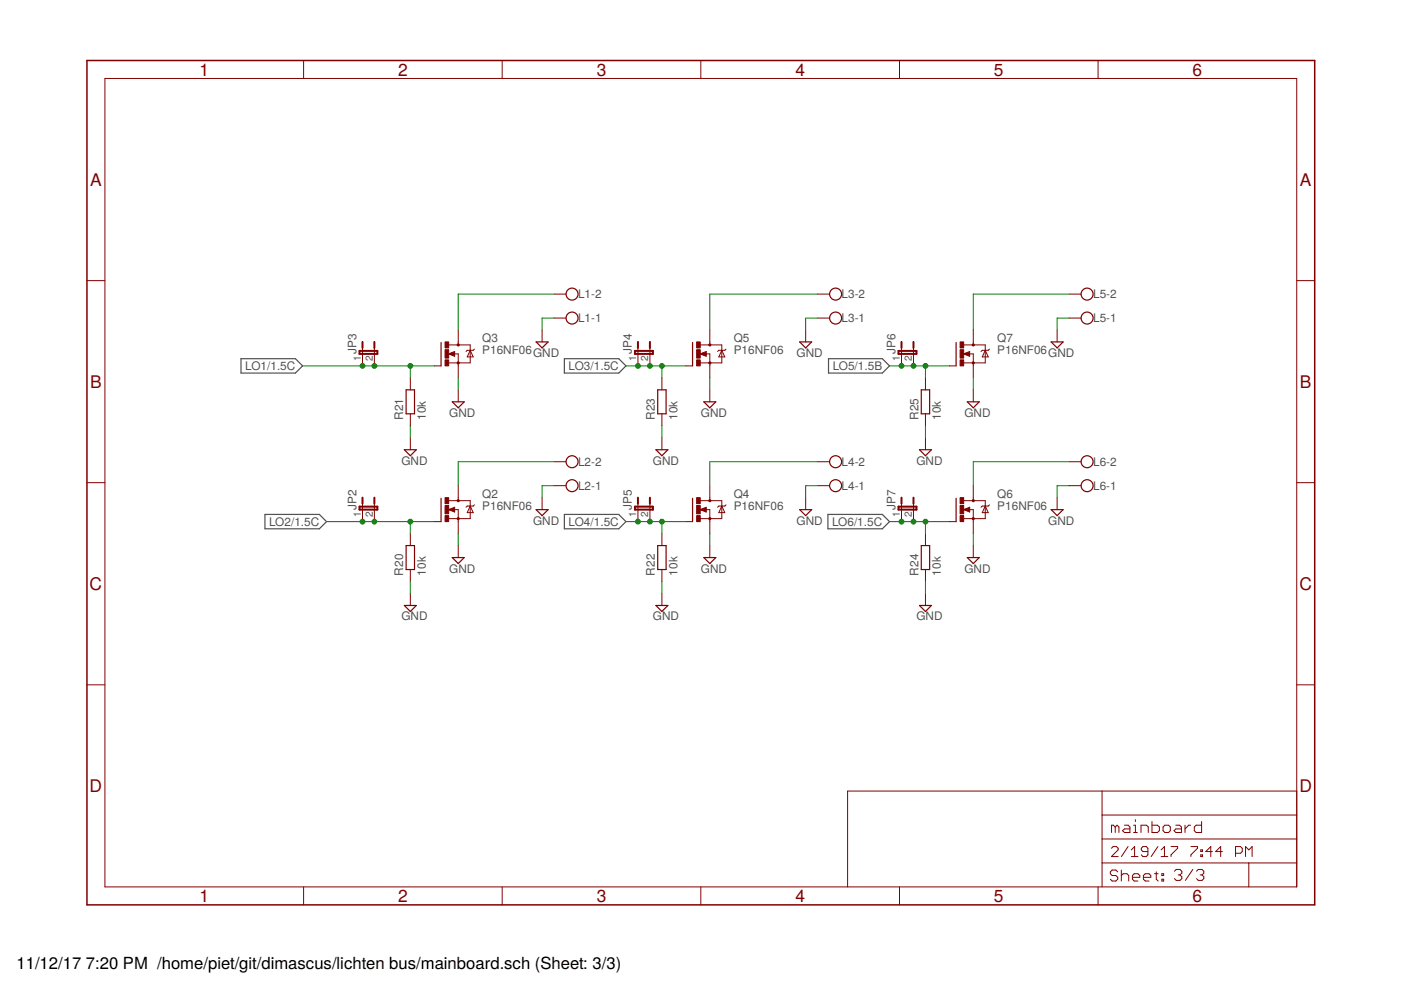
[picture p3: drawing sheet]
<svg xmlns="http://www.w3.org/2000/svg" width="297mm" height="210mm" viewBox="0 0 297 210" stroke-linecap="round" stroke-linejoin="round" font-family="sans-serif">
<path d="M51.1 76.1h11.5l1.6 1.5-1.6 1.5h-11.5zM119.7 76.1h11.5l1.5 1.5-1.5 1.5h-11.5zM175.7 76.1h11.4l1.5 1.5-1.5 1.5h-11.4zM56.2 109.1h11.5l1.5 1.5-1.5 1.5h-11.5zM119.7 109.1h11.5l1.5 1.5-1.5 1.5h-11.5zM175.5 109.1h11.6l1.5 1.5-1.5 1.5h-11.6z" fill="none" stroke="#505050" stroke-width=".25"/>
<g fill="none" stroke="#800000" stroke-width=".25">
<path d="M93.5 72.6v5M113.7 72.5h2.5l-1.3 1.3zM146.8 72.6v5M169.5 72.5h2.6l-1.3 1.3zM202.7 72.6v5M222.9 72.5h2.5l-1.3 1.3zM85.7 95.4h2.6l-1.3 1.2zM86.1 82.7h1.8v5h-1.8zM95.9 85.2h2.5l-1.2 1.3zM139.1 95.4h2.5l-1.3 1.2zM139.4 82.7h1.8v5h-1.8zM149.2 85.2h2.6l-1.3 1.3z"/>
<path d="M194.9 95.4h2.6l-1.3 1.2zM195.3 82.7h1.8v5h-1.8zM205.1 85.2h2.5l-1.2 1.3zM86.1 115.7h1.8v5.1h-1.8zM93.5 105.6v5M95.9 118.2h2.5l-1.2 1.3zM113.7 108.1h2.5l-1.3 1.2zM139.4 115.7h1.8v5.1h-1.8zM146.8 105.6v5M149.2 118.2h2.6l-1.3 1.3zM169.5 108.1h2.6l-1.3 1.2zM195.3 115.7h1.8v5.1h-1.8z"/>
<path d="M202.7 105.6v5M205.1 118.2h2.5l-1.2 1.3zM222.9 108.1h2.5l-1.3 1.2zM85.7 128.4h2.6l-1.3 1.2zM139.1 128.4h2.5l-1.3 1.2zM194.9 128.4h2.6l-1.3 1.2z"/>
<circle cx="121.3" cy="62.4" r="1.27"/>
<circle cx="121.3" cy="67.4" r="1.27"/>
<circle cx="177.2" cy="67.4" r="1.27"/>
<circle cx="177.2" cy="62.4" r="1.27"/>
<circle cx="230.5" cy="62.4" r="1.27"/>
<circle cx="230.5" cy="67.4" r="1.27"/>
<circle cx="121.3" cy="97.9" r="1.27"/>
<circle cx="177.2" cy="97.9" r="1.27"/>
<circle cx="230.5" cy="97.9" r="1.27"/>
<circle cx="121.3" cy="103" r="1.27"/>
<circle cx="177.2" cy="103" r="1.27"/>
<circle cx="230.5" cy="103" r="1.27"/>
</g>
<g fill="none" stroke="#800000" stroke-width=".21">
<path d="M22.2 16.6h252.7v171.4h-252.7zM64.4 12.8v3.8M106.5 12.8v3.8M148.6 12.8v3.8M190.7 12.8v3.8M232.8 12.8v3.8M18.4 59.5h3.8M274.9 59.5h3.8M76.9 73.8v3.8M79.4 73.8v3.8M92.1 77.6h1.4M95.1 75l1.3-.5v1z"/>
<path d="M95.2 73.1h4.5v3.8h-4.6M96.3 75h.9v5.1M97.2 70v3.1M99.7 74.3l.6 1.4h-1.2zM100.6 74l-.3 .3h-1.2l-.3 .2M114.9 70v2.5M117.5 67.4h2.5M117.5 62.4h2.5M135.3 73.8v3.8M137.8 73.8v3.8M145.4 77.6h1.4M148.5 75l1.2-.5v1z"/>
<path d="M148.5 73.1h4.5v3.8h-4.5M149.6 75h.9v5.1M150.5 70v3.1M153 74.3l.7 1.4h-1.3zM153.9 74l-.2 .3h-1.3l-.3 .2M170.8 70v2.5M173.4 67.4h2.5M173.4 62.4h2.5M191.1 73.8v3.8M193.7 73.8v3.8M201.3 77.6h1.4M204.3 75l1.3-.5v1z"/>
<path d="M204.4 73.1h4.5v3.8h-4.6M205.5 75h.9v5.1M206.4 70v3.1M208.9 74.3l.6 1.4h-1.2zM209.8 74l-.3 .3h-1.2l-.3 .2M224.1 70v2.5M226.7 67.4h2.5M226.7 62.4h2.5M87 80.1v2.6M87 87.7v2.6M87 92.8v2.6M97.2 82.7v2.5"/>
<path d="M117.5 97.9h2.5M140.3 80.1v2.6M140.3 87.7v2.6M140.3 92.8v2.6M150.5 82.7v2.5M173.4 97.9h2.5M196.2 80.1v2.6M196.2 87.7v2.6M196.2 92.8v2.6M206.4 82.7v2.5M226.7 97.9h2.5M18.4 102.3h3.8"/>
<path d="M76.9 106.8v3.8M79.4 106.8v3.8M87 113.1v2.6M92.1 110.6h1.4M95.1 108.1l1.3-.6v1.1zM95.2 106.2h4.5v3.8h-4.6M96.3 108.1h.9v5M97.2 103v3.2M97.2 115.7v2.5M99.7 107.3l.6 1.4h-1.2zM100.6 107l-.3 .3h-1.2l-.3 .2M114.9 105.5v2.6"/>
<path d="M117.5 103h2.5M135.3 106.8v3.8M137.8 106.8v3.8M140.3 113.1v2.6M145.4 110.6h1.4M148.5 108.1l1.2-.6v1.1zM148.5 106.2h4.5v3.8h-4.5M149.6 108.1h.9v5M150.5 103v3.2M150.5 115.7v2.5M153 107.3l.7 1.4h-1.3zM153.9 107l-.2 .3h-1.3l-.3 .2"/>
<path d="M170.8 105.5v2.6M173.4 103h2.5M191.1 106.8v3.8M193.7 106.8v3.8M196.2 113.1v2.6M201.3 110.6h1.4M204.3 108.1l1.3-.6v1.1zM204.4 106.2h4.5v3.8h-4.6M205.5 108.1h.9v5M206.4 103v3.2M206.4 115.7v2.5M208.9 107.3l.6 1.4h-1.2z"/>
<path d="M209.8 107l-.3 .3h-1.2l-.3 .2M224.1 105.5v2.6M226.7 103h2.5M274.9 102.3h3.8M87 120.8v2.5M87 125.8v2.6M140.3 120.8v2.5M140.3 125.8v2.6M196.2 120.8v2.5M196.2 125.8v2.6M18.4 145.2h3.8M274.9 145.2h3.8"/>
<path d="M233.7 167.7v20.3M233.7 177.9h41.2M233.7 172.8h41.2M235.6 179.9l.4-.4h.7l.4 .4v.3l-1.5 1.4h1.5M236.5 175.3l-.4-.3h-.4v1.5M236.5 175.3v1.2M236.5 175.3l.3-.3 .4 .3v1.2M238.4 175h.8l.4 .3v1.2h-1.2l-.4-.4 .4-.4h1.2M239.2 179.5l-1.4 2.1M240.3 175h.4v1.5M240.3 176.5h.8M240.7 173.8v.4"/>
<path d="M241.9 176.5v-1.5h1.2l.4 .3v1.2M244.2 174.2v2.3h1.2l.4-.4v-.8l-.4-.3h-1.2M245.5 179.5l-1.4 2.1M247 175h.8l.3 .3v.8l-.3 .4h-.8l-.4-.4v-.8zM248.3 179.5h1.4v.4l-1.4 1.4v.3M249.3 175h.8l.4 .3v1.2h-1.2l-.4-.4 .4-.4h1.2M251.2 175v1.5M252.4 175h-.4l-.8 .7M252.5 179.5h1.4v.4l-1.4 1.4v.3M254.8 174.2v2.3h-1.2l-.4-.4v-.8l.4-.3h1.2M274.9 167.7h-95.2v20.3M64.4 188v3.9"/>
<path d="M106.5 188v3.9M148.6 188v3.9M190.7 188v3.9M232.8 188v3.9M233.7 183h41.2M237 184.8l-.4-.3h-.8l-.4 .3v.5l.4 .3h.8l.4 .4v.4l-.4 .4h-.8l-.4-.4M237.7 184.5v2.3M237.7 185.6l.4-.3h.8l.4 .3v1.2M239.9 181.6h1.4M239.9 180.2l.7-.7v2.1M240.1 186h1.6v-.4l-.4-.3h-.8l-.4 .3v.8l.4 .4h.8M242.4 186h1.6v-.4l-.4-.3h-.8l-.4 .3v.8l.4 .4h.8"/>
<path d="M243.4 180.6h-1.1l-.3-.4v-.3l.3-.4h.7l.4 .4v1.4l-.4 .3h-.7l-.3-.3M244.8 185.3h.8M245.2 184.8v1.6l.4 .4M246.2 181.6h1.4M246.2 180.2l.7-.7v2.1M246.3 185.3h.4v.3h-.4zM246.3 186.4h.4v.4h-.4zM249 184.7l.4-.4h.8l.4 .4v.4l-.4 .4M249.8 185.5h.4M250.2 185.5l.4 .4v.4l-.4 .4h-.8l-.4-.4M252.9 184.3l-1.6 2.4M253.7 184.7l.4-.4h.7l.4 .4v.4l-.4 .4"/>
<path d="M254.5 185.5h.3M254.6 181.3h.4v.3h-.4zM254.6 180.2h.4v.4h-.4zM254.8 185.5l.4 .4v.4l-.4 .4h-.7l-.4-.4M257 180.6h-1.3l1-1.1v2.1M259.2 180.6h-1.5l1.1-1.1v2.1M262 180.9h1l.4-.3v-.7l-.4-.4h-1v2.1M264.1 181.6v-2.1l.7 .7 .7-.7v2.1M264.8 183v5"/>
</g>
<path d="M18.4 12.8h260.3v179.1h-260.3zM96.3 74.8l-.9 .2 .9 .3v-.3h-.3M149.6 74.8l-.9 .2 .9 .3v-.3h-.2M205.5 74.8l-.9 .2 .9 .3v-.3h-.3M96.3 107.8l-.9 .3 .9 .2v-.2h-.3M149.6 107.8l-.9 .3 .9 .2v-.2h-.2M205.5 107.8l-.9 .3 .9 .2v-.2h-.3" fill="none" stroke="#800000" stroke-width=".32"/>
<g fill="none" stroke="#800000" stroke-width=".42">
<path d="M76.2 74.4h3.8v.6h-3.8zM76.9 72.5v1.3M79.4 72.5v1.3M134.6 74.4h3.8v.6h-3.8zM135.3 72.5v1.3M137.8 72.5v1.3M190.5 74.4h3.8v.6h-3.8zM191.1 72.5v1.3M193.7 72.5v1.3M76.2 107.4h3.8v.7h-3.8zM76.9 105.5v1.3M79.4 105.5v1.3"/>
<path d="M134.6 107.4h3.8v.7h-3.8zM135.3 105.5v1.3M137.8 105.5v1.3M190.5 107.4h3.8v.7h-3.8zM191.1 105.5v1.3M193.7 105.5v1.3"/>
<circle cx="97.2" cy="76.9" r=".13"/>
<circle cx="97.2" cy="73.1" r=".13"/>
<circle cx="150.5" cy="76.9" r=".13"/>
<circle cx="150.5" cy="73.1" r=".13"/>
<circle cx="206.4" cy="76.9" r=".13"/>
<circle cx="206.4" cy="73.1" r=".13"/>
<circle cx="97.2" cy="106.2" r=".13"/>
<circle cx="97.2" cy="110" r=".13"/>
<circle cx="150.5" cy="110" r=".13"/>
<circle cx="150.5" cy="106.2" r=".13"/>
<circle cx="206.4" cy="110" r=".13"/>
<circle cx="206.4" cy="106.2" r=".13"/>
</g>
<g fill="#800000" stroke="#800000" stroke-width=".21">
<path d="M94.4 109.3h.7v1.3h-.7z"/>
<path d="M94.4 105.5h.7v1.3h-.7z"/>
<path d="M94.4 107.2h.7v1.7h-.7z"/>
<path d="M94.4 76.3h.7v1.3h-.7z"/>
<path d="M94.4 72.5h.7v1.3h-.7z"/>
<path d="M94.4 74.1h.7v1.8h-.7z"/>
<path d="M147.7 109.3h.8v1.3h-.8z"/>
<path d="M147.7 105.5h.8v1.3h-.8z"/>
<path d="M147.7 107.2h.8v1.7h-.8z"/>
<path d="M147.7 76.3h.8v1.3h-.8z"/>
<path d="M147.7 72.5h.8v1.3h-.8z"/>
<path d="M147.7 74.1h.8v1.8h-.8z"/>
<path d="M203.6 109.3h.7v1.3h-.7z"/>
<path d="M203.6 105.5h.7v1.3h-.7z"/>
<path d="M203.6 107.2h.7v1.7h-.7z"/>
<path d="M203.6 76.3h.7v1.3h-.7z"/>
<path d="M203.6 72.5h.7v1.3h-.7z"/>
<path d="M203.6 74.1h.7v1.8h-.7z"/>
</g>
<g fill="none" stroke="#008000" stroke-width=".21">
<path d="M64.2 77.6h27.9M87 77.6v2.5M117.5 62.4h-20.3v7.6M117.5 67.4h-2.6v2.6M132.7 77.6h12.7M140.3 77.6v2.5M173.4 62.4h-22.9v7.6M173.4 67.4h-2.6v2.6M188.6 77.6h12.7M196.2 77.6v2.5M226.7 62.4h-20.3v7.6M226.7 67.4h-2.6v2.6"/>
<path d="M87 90.3v2.5M97.2 80.1v2.6M117.5 97.9h-20.3v5.1M140.3 90.3v2.5M150.5 80.1v2.6M173.4 97.9h-22.9v5.1M196.2 90.3v2.5M206.4 80.1v2.6M226.7 97.9h-20.3v5.1M69.2 110.6h22.9M87 110.6v2.5M97.2 113.1v2.6"/>
<path d="M117.5 103h-2.6v2.5M132.7 110.6h12.7M140.3 110.6v2.5M150.5 113.1v2.6M173.4 103h-2.6v2.5M188.6 110.6h12.7M196.2 110.6v2.5M206.4 113.1v2.6M226.7 103h-2.6v2.5M87 123.3v2.5M140.3 123.3v2.5M196.2 123.3v2.5"/>
</g>
<g fill="#008000" stroke="#008000" stroke-width=".21">
<circle cx="87" cy="77.6" r=".51"/>
<circle cx="79.4" cy="77.6" r=".51"/>
<circle cx="76.9" cy="77.6" r=".51"/>
<circle cx="87" cy="110.6" r=".51"/>
<circle cx="79.4" cy="110.6" r=".51"/>
<circle cx="76.9" cy="110.6" r=".51"/>
<circle cx="140.3" cy="77.6" r=".51"/>
<circle cx="135.3" cy="77.6" r=".51"/>
<circle cx="137.8" cy="77.6" r=".51"/>
<circle cx="140.3" cy="110.6" r=".51"/>
<circle cx="135.3" cy="110.6" r=".51"/>
<circle cx="137.8" cy="110.6" r=".51"/>
<circle cx="196.2" cy="77.6" r=".51"/>
<circle cx="191.1" cy="77.6" r=".51"/>
<circle cx="193.7" cy="77.6" r=".51"/>
<circle cx="196.2" cy="110.6" r=".51"/>
<circle cx="191.1" cy="110.6" r=".51"/>
<circle cx="193.7" cy="110.6" r=".51"/>
</g>
<g font-size="3.7" fill="#800000">
<text x="42.3" y="16">1</text>
<text x="84.4" y="16">2</text>
<text x="126.5" y="16">3</text>
<text x="168.6" y="16">4</text>
<text x="210.7" y="16">5</text>
<text x="252.9" y="16">6</text>
<text x="19.1" y="39.4">A</text>
<text x="275.6" y="39.4">A</text>
<text x="19.1" y="82.2">B</text>
<text x="275.6" y="82.2">B</text>
<text x="19" y="125.1">C</text>
<text x="275.5" y="125.1">C</text>
<text x="19" y="167.9">D</text>
<text x="275.5" y="167.9">D</text>
<text x="42.3" y="191.2">1</text>
<text x="84.4" y="191.2">2</text>
<text x="126.5" y="191.2">3</text>
<text x="168.6" y="191.2">4</text>
<text x="210.7" y="191.2">5</text>
<text x="252.9" y="191.2">6</text>
</g>
<g font-size="3.5">
<text x="3.5" y="205.4">11/12/17</text>
<text x="18.2" y="205.4">7:20 PM /home/piet/git/dimascus/lichten bus/mainboard.sch (Sheet: 3/3)</text>
</g>
<g font-size="2.5" fill="#505050">
<text x="122.6" y="63.2">L1-2</text>
<text x="178.4" y="63.2">L3-2</text>
<text x="231.8" y="63.2">L5-2</text>
<text x="122.6" y="68.3">L1-1</text>
<text x="178.4" y="68.3">L3-1</text>
<text x="231.8" y="68.3">L5-1</text>
<text x="75.6" y="75" transform="rotate(-90 75.6 75)">JP3</text>
<text x="102.2" y="75">P16NF06</text>
<text x="102.2" y="72.5">Q3</text>
<text x="113" y="75.7">GND</text>
<text x="134" y="75" transform="rotate(-90 134 75)">JP4</text>
<text x="155.6" y="75">P16NF06</text>
<text x="155.6" y="72.5">Q5</text>
<text x="168.9" y="75.7">GND</text>
<text x="189.9" y="75" transform="rotate(-90 189.9 75)">JP6</text>
<text x="211.4" y="75">P16NF06</text>
<text x="211.4" y="72.5">Q7</text>
<text x="222.2" y="75.7">GND</text>
<text x="52" y="78.5">LO1/1.5C</text>
<text x="120.6" y="78.5">LO3/1.5C</text>
<text x="176.6" y="78.5">LO5/1.5B</text>
<text x="85.5" y="89" transform="rotate(-90 85.5 89)">R21</text>
<text x="90.3" y="89" transform="rotate(-90 90.3 89)">10k</text>
<text x="95.3" y="88.4">GND</text>
<text x="138.8" y="89" transform="rotate(-90 138.8 89)">R23</text>
<text x="143.6" y="89" transform="rotate(-90 143.6 89)">10k</text>
<text x="148.6" y="88.4">GND</text>
<text x="194.7" y="89" transform="rotate(-90 194.7 89)">R25</text>
<text x="199.5" y="89" transform="rotate(-90 199.5 89)">10k</text>
<text x="204.5" y="88.4">GND</text>
<text x="85.1" y="98.5">GND</text>
<text x="122.6" y="98.8">L2-2</text>
<text x="138.4" y="98.5">GND</text>
<text x="178.4" y="98.8">L4-2</text>
<text x="194.3" y="98.5">GND</text>
<text x="231.8" y="98.8">L6-2</text>
<text x="102.2" y="105.5">Q2</text>
<text x="122.6" y="103.9">L2-1</text>
<text x="155.6" y="105.5">Q4</text>
<text x="178.4" y="103.9">L4-1</text>
<text x="211.4" y="105.5">Q6</text>
<text x="231.8" y="103.9">L6-1</text>
<text x="57.1" y="111.5">LO2/1.5C</text>
<text x="75.6" y="108.1" transform="rotate(-90 75.6 108.1)">JP2</text>
<text x="102.2" y="108.1">P16NF06</text>
<text x="113" y="111.2">GND</text>
<text x="120.6" y="111.5">LO4/1.5C</text>
<text x="134" y="108.1" transform="rotate(-90 134 108.1)">JP5</text>
<text x="155.6" y="108.1">P16NF06</text>
<text x="168.9" y="111.2">GND</text>
<text x="176.4" y="111.5">LO6/1.5C</text>
<text x="189.9" y="108.1" transform="rotate(-90 189.9 108.1)">JP7</text>
<text x="211.4" y="108.1">P16NF06</text>
<text x="222.2" y="111.2">GND</text>
<text x="85.5" y="122" transform="rotate(-90 85.5 122)">R20</text>
<text x="90.3" y="122" transform="rotate(-90 90.3 122)">10k</text>
<text x="95.3" y="121.4">GND</text>
<text x="138.8" y="122" transform="rotate(-90 138.8 122)">R22</text>
<text x="143.6" y="122" transform="rotate(-90 143.6 122)">10k</text>
<text x="148.6" y="121.4">GND</text>
<text x="194.7" y="122" transform="rotate(-90 194.7 122)">R24</text>
<text x="199.5" y="122" transform="rotate(-90 199.5 122)">10k</text>
<text x="204.5" y="121.4">GND</text>
<text x="85.1" y="131.5">GND</text>
<text x="138.4" y="131.5">GND</text>
<text x="194.3" y="131.5">GND</text>
</g>
<g font-size="2.1" fill="#505050">
<text x="76.5" y="76.6" transform="rotate(-90 76.5 76.6)">1</text>
<text x="79" y="76.6" transform="rotate(-90 79 76.6)">2</text>
<text x="134.9" y="76.6" transform="rotate(-90 134.9 76.6)">1</text>
<text x="137.4" y="76.6" transform="rotate(-90 137.4 76.6)">2</text>
<text x="190.8" y="76.6" transform="rotate(-90 190.8 76.6)">1</text>
<text x="193.3" y="76.6" transform="rotate(-90 193.3 76.6)">2</text>
<text x="76.5" y="109.6" transform="rotate(-90 76.5 109.6)">1</text>
<text x="79" y="109.6" transform="rotate(-90 79 109.6)">2</text>
<text x="134.9" y="109.6" transform="rotate(-90 134.9 109.6)">1</text>
<text x="137.4" y="109.6" transform="rotate(-90 137.4 109.6)">2</text>
<text x="190.8" y="109.6" transform="rotate(-90 190.8 109.6)">1</text>
<text x="193.3" y="109.6" transform="rotate(-90 193.3 109.6)">2</text>
</g>
</svg>
